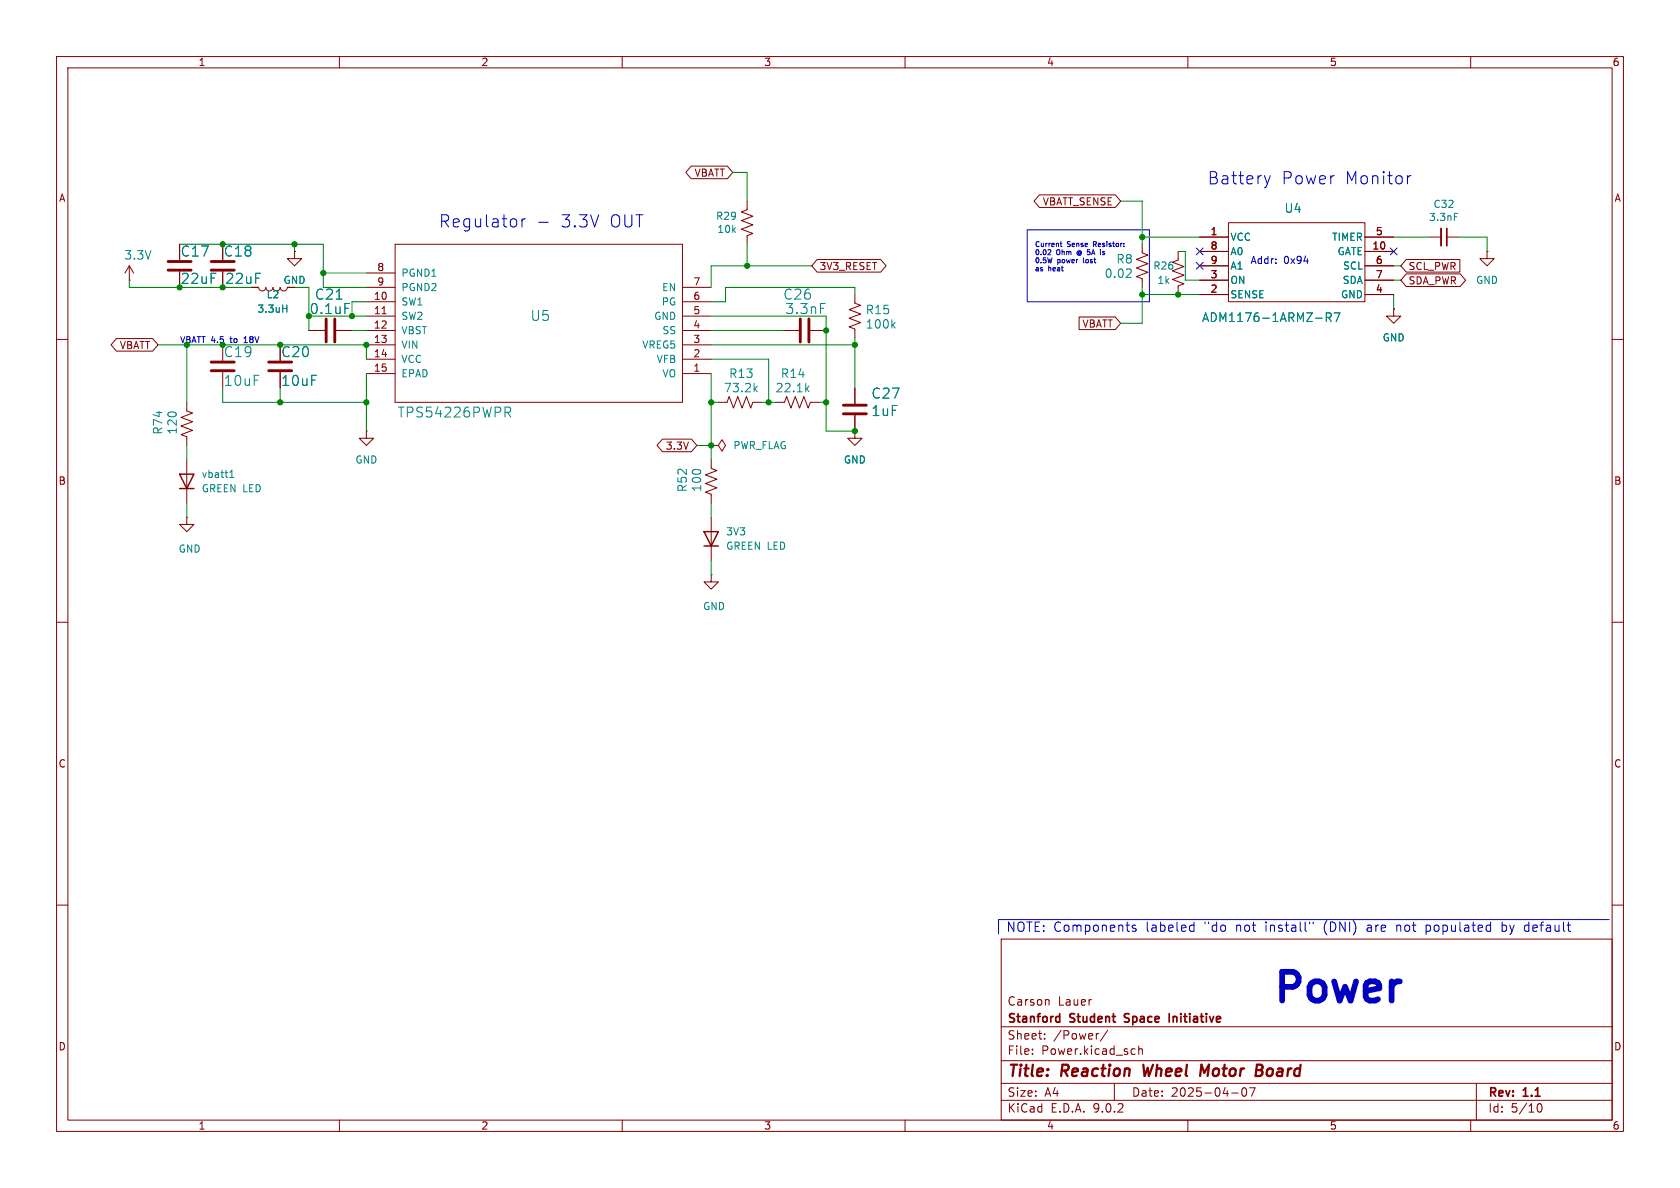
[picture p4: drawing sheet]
<svg xmlns="http://www.w3.org/2000/svg" width="297mm" height="210mm" viewBox="0 0 297 210" stroke-linecap="round" stroke-linejoin="round" font-family="sans-serif">
<path d="M0 0h297v210h-297z" fill="#fff" stroke="#fff" stroke-width=".18"/>
<g fill="none" stroke="#840000" stroke-width=".18">
<path d="M10 10h277v190h-277zM12 12h273v186h-273zM60 10v2M110 10v2M160 10v2M210 10v2M260 10v2M122.2 29.4h6.4l.9 1.1-.9 1.1h-6.4l-1-1.1zM132.1 35.6v1.5l-1 .4 2 .7-2 .8 2 .8-2 .7 2 .8-1 .4v1.5M183.8 34.4h13.4l.9 1.2-.9 1.1h-13.4l-1-1.1zM217.2 39.4h24.1v13.9h-24.1zM20.6 59.8h6.4l.9 1.2-.9 1.1h-6.4l-1-1.1z"/>
<path d="M22.9 49.5h.1M22.9 47l-.8 1.3M22.9 47l.7 1.3M22.9 47v2.5M45.7 50.8a.64 .64 0 0 0 .7 .6 .64 .64 0 0 0 .6-.6 .64 .64 0 0 0 .6 .6 .64 .64 0 0 0 .7-.6 .64 .64 0 0 0 .6 .6 .64 .64 0 0 0 .6-.6 .64 .64 0 0 0 .7 .6 .64 .64 0 0 0 .6-.6M52.1 44.5v1.2h1.2l-1.2 1.3-1.3-1.3h1.3M52.1 44.5h.1M54.6 58.4h2.8M59.4 58.4h2.8M64.8 58.4h5M64.8 55.9h5M64.8 53.3h5"/>
<path d="M64.8 50.8h5M64.8 48.3h5M67.6 55.5h.7M69.8 43.2h50.8v27.9h-50.8zM120.6 58.4h5.1M120.6 55.9h5.1M120.6 53.3h5.1M120.6 50.8h5.1M138.4 58.4h2.8M143.3 58.4h2.7M144.5 45.9h11.2l1 1.1-1 1.1h-11.2l-1-1.1zM151.1 52.1v1.5l1 .4-2 .7 2 .8-2 .8 2 .7-2 .8 1 .4v1.5"/>
<path d="M190.8 56h6.4l.9 1.2-.9 1.1h-6.4zM201.9 43.2v1.5l1 .4-2 .7 2 .8-2 .8 2 .7-2 .8 1 .4v1.5M208.3 44.5v1.5l-1 .4 2 .7-2 .8 2 .7-2 .8 2 .8-1 .3v1.6M212.1 41.9h5.1M212.1 44.5h5.1M212.1 47h5.1M212.1 49.5h5.1M212.1 52.1h5.1M241.3 41.9h5.1M241.3 44.5h5.1M241.3 47h5.1M241.3 49.5h5.1"/>
<path d="M241.3 52.1h5.1M246.4 54.6v1.3h1.2l-1.2 1.3-1.3-1.3h1.3M246.4 54.6h.1M248.6 48.4h9.5l1 1.1-1 1.1h-9.5l-1-1.1zM248.6 45.9h9.5v2.2h-9.5l-1-1.1zM252.7 41.9h2.1M255.8 41.9h2M262.9 44.5v1.2h1.3l-1.3 1.3-1.3-1.3h1.3M262.9 44.5h.1M10 60h2M33 71.1v1.5l1 .4-2 .8 2 .7-2 .8 2 .8-2 .7 1 .4v1.5M64.8 76.2v1.3h1.2l-1.2 1.2-1.3-1.2h1.3"/>
<path d="M64.8 76.2h.1M64.8 66h5M64.8 63.5h5M64.8 61h5M117.1 77.6h5.1l1 1.1-1 1.2h-5.1l-.9-1.2zM120.6 66h5.1M120.6 63.5h5.1M120.6 61h5.1M125.7 78.7h1.3l.6-1 .7 1-.7 1.1-.6-1.1M125.7 78.7h.1M127 71.1h1.5l.4-1 .8 2 .7-2 .8 2 .8-2 .7 2 .4-1h1.5M137.2 71.1h1.5l.4-1 .7 2 .8-2 .8 2 .7-2 .8 2 .4-1h1.5"/>
<path d="M151.1 76.2v1.3h1.3l-1.3 1.2-1.2-1.2h1.2M151.1 76.2h.1M151.1 68.6v2.8M151.1 73.4v2.8M285 60h2M33 91.4v1.3h1.3l-1.3 1.3-1.3-1.3h1.3M33 91.4h.1M33 81.3v7.6M125.7 81.3v1.5l1 .4-2 .7 2 .8-2 .8 2 .7-2 .8 1 .4v1.5M125.7 91.4v7.7M10 110h2M125.7 101.6v1.3h1.3l-1.3 1.2-1.2-1.2h1.2"/>
<path d="M125.7 101.6h.1M285 110h2M10 160h2M177 166h108v32h-108zM185.2 176.7l.3 .2v.8M285 160h2M60 198v2M110 198v2M160 198v2M177 194.5h108M177 191.5h108M177 187.5h108"/>
<path d="M177 181.5h108M182.5 186.3v.1M182.5 185.5v.1M184.7 183.6v.1M184.7 182.8v.1M194.2 182.7l-.2 .1M195.8 182.1l-1.3 2M197 191.5v3M200.2 185.4l.5 .1M200.7 186.3l-.5 .1M201.3 185.5l.2-.1 .4 .1 .1 .9M201.3 184.9v1.5"/>
<path d="M210 198v2M217.7 193.2h1.2M219.7 192.4l.2-.1a.81 .81 0 0 1 .6 .6 .81 .81 0 0 1-.3 .8l-.2 .1a.81 .81 0 0 1-.3-1.4zM220.9 192.3h1l-.7 1.5M260 198v2M261 191.5v6.5M271.7 195.7l.2-.5 .2-.1a.81 .81 0 0 1 .6 .6 .81 .81 0 0 1-.3 .8h-.4l-.3-.5"/>
</g>
<path d="M202.1 188.2l.2 2 .6-1.4M213.7 188.2l-.8 1.4-.5-1.4-.2 2M222.2 188.2h.7a.49 .49 0 0 1 .3 .5 .49 .49 0 0 1-.4 .5l.2 .1a.58 .58 0 0 1-.3 .9" fill="none" stroke="#840000" stroke-width=".4"/>
<path d="M255.8 40.4v3M186.9 179.7l.4 .1M187.3 179.2v1.5M198.8 179.3v.5M206.7 179.2v1.5M187.3 180.6l-.4 .1M198.8 180.6l.2 .1" fill="none" stroke="#840000" stroke-width=".3"/>
<g fill="none" stroke="#840000" stroke-width=".51">
<path d="M29.7 46.2h4.1M29.7 47.8h4.1M37.3 46.2h4.1M37.3 47.8h4.1M57.7 56.4v4.1M59.2 56.4v4.1M141.5 56.4v4.1M143 56.4v4.1M37.3 64h4.1M37.3 65.5h4.1M47.5 64h4.1M47.5 65.5h4.1"/>
<path d="M149.1 71.6h4.1M149.1 73.2h4.1"/>
</g>
<g fill="none" stroke="#008484" stroke-width=".18">
<path d="M257.1 37.7h.6M50 54.5h.7M50.7 53.9v1.3M61 53.6h.8M145 53.6h.9M157.8 57.4l.4 .6M158.2 57l-.5 .6M199.8 47.6l.2 .2-.1 .4-.8 .8h.9M234.5 56.1l.7-.1 .1-.2v-.3l-.2-.2h-.6v1.5M234.8 56.1l.5 .7M235.9 55.3h1l-.7 1.5M89.3 72h.7a.48 .48 0 0 1 .3 .4 .48 .48 0 0 1-.3 .5h-.7"/>
<path d="M89.7 72.9l.6 .8M133.5 68.7l.4 .6M133.9 68.3l-.6 .5M142.6 68.7l.4 .6M143 68.3l-.5 .5M40.6 84.4h.8M40.6 83.5l.4-.4v1.3"/>
</g>
<path d="M254.8 40.4v3" fill="none" stroke="#840000" stroke-width=".33"/>
<path d="M31.7 83.8h2.6l-1.3 2.6zM31.7 86.4h2.6M124.5 94h2.5l-1.3 2.5zM124.5 96.5h2.5" fill="none" stroke="#840000" stroke-width=".25"/>
<g fill="none" stroke="#0000c2" stroke-width=".18">
<path d="M92.3 38.7v1.4M92.9 38.7a.55 .55 0 0 0-.6 .4M95.3 39.3h1.6M223.5 31.1l.5 1.4M224 32.5l-.2 .5M224.6 31.1l-.6 1.4M248.8 31.1v1.4M249.4 31.1a.55 .55 0 0 0-.6 .4M43.2 59.8h-.1M181.6 40.6h21.6v12.7h-21.6zM185.6 44.1l.2 .2-.1 .2-.5 .5h.6M187.4 43h.4"/>
<path d="M187.6 42.7v.8l.2 .1M190.4 44.6v.3M194.9 45h.1M195 44.4l-.1 .2 .1 .1M43.1 60.6h.6M200.8 163.6l-.4-.1-.3 .3 .1 .2 .6 .2v.4h-.7M210.6 163.5l.5 .1M211.1 164.6h-.5M211.1 163v1.6M231.5 163v.3M232.1 163v.3M265.6 163v1.6"/>
<path d="M265.6 164.6h.1M265.7 163.5l-.1 .1M269.5 164.3l.3 .3M269.8 163.5l-.3 .4M284.5 162.6h-108v2.5"/>
</g>
<g fill="none" stroke="#008400" stroke-width=".18">
<path d="M129.5 30.5h2.6v5.1M198.1 35.6h3.8v7.6M22.9 49.5v1.3h21.5M31.7 43.2h25.4v7.6h7.7M52.1 50.8h2.5v7.6M52.1 43.2v1.3M54.6 55.9h10.2M57.1 48.3h7.7M62.2 58.4h2.6M64.8 53.3h-2.6v2.6M125.7 58.4h12.7M125.7 55.9h20.3v20.3h5.1"/>
<path d="M132.1 43.2v3.8M143.5 47h-17.8v3.8M151.1 52.1v-1.3h-22.8v2.5h-2.6M151.1 59.7v8.9M201.9 50.8v6.4h-3.8M201.9 41.9h10.2M201.9 52.1h10.2M208.3 44.5h1.2v5h2.6M246.4 47h1.2M246.4 41.9h6.3M246.4 52.1v2.5M246.4 49.5h1.2"/>
<path d="M257.8 41.9h5.1v2.6M27.9 61h36.9v2.5M33 61v10.1M33 78.7v2.6M39.4 68.6v2.5h25.4M49.5 68.6v2.5M64.8 66v10.2M123.2 78.7h2.5M125.7 71.1h1.3M125.7 66v15.3M125.7 61h25.4M125.7 63.5h10.2v7.6"/>
<path d="M134.6 71.1h2.6M144.8 71.1h1.2M33 88.9v2.5M125.7 88.9v2.5M125.7 99.1v2.5"/>
</g>
<path d="M211.5 46.4l1.2 1.2M211.5 43.8l1.2 1.3M212.7 46.4l-1.2 1.2M212.7 43.8l-1.2 1.3M245.8 43.8l1.2 1.3M247 43.8l-1.2 1.3" fill="none" stroke="#000084" stroke-width=".18"/>
<g fill="#008400" stroke="#008400" stroke-width=".18">
<circle cx="39.4" cy="61" r=".46"/>
<circle cx="33" cy="61" r=".46"/>
<circle cx="49.5" cy="71.1" r=".46"/>
<circle cx="208.3" cy="52.1" r=".46"/>
<circle cx="201.9" cy="52.1" r=".46"/>
<circle cx="146" cy="58.4" r=".46"/>
<circle cx="132.1" cy="47" r=".46"/>
<circle cx="201.9" cy="41.9" r=".46"/>
<circle cx="151.1" cy="76.2" r=".46"/>
<circle cx="146" cy="71.1" r=".46"/>
<circle cx="135.9" cy="71.1" r=".46"/>
<circle cx="151.1" cy="61" r=".46"/>
<circle cx="39.4" cy="43.2" r=".46"/>
<circle cx="52.1" cy="43.2" r=".46"/>
<circle cx="49.5" cy="61" r=".46"/>
<circle cx="39.4" cy="50.8" r=".46"/>
<circle cx="64.8" cy="61" r=".46"/>
<circle cx="57.1" cy="48.3" r=".46"/>
<circle cx="64.8" cy="71.1" r=".46"/>
<circle cx="62.2" cy="55.9" r=".46"/>
<circle cx="125.7" cy="78.7" r=".46"/>
<circle cx="125.7" cy="71.1" r=".46"/>
</g>
<text font-size="7.1" fill="#0000c2" x="224.8" y="177.6">Power</text>
<g font-size="3" fill="#0000c2">
<text x="213.4" y="32.8">Battery</text>
<text x="226.4" y="32.8">Power</text>
<text x="237.7" y="32.8">Monitor</text>
<text x="77.5" y="40.4">Regulator</text>
<text x="99" y="40.4">3.3V</text>
<text x="107.7" y="40.4">OUT</text>
</g>
<g font-size="2.8" fill="#840000">
<text x="178" y="190.9">Title:</text>
<text x="187.7" y="190.9">Reaction</text>
<text x="202.9" y="190.9">Wheel</text>
<text x="213.8" y="190.9">Motor</text>
<text x="224.4" y="190.9">Board</text>
</g>
<g font-size="2.5" fill="#840000">
<text x="31.9" y="45.6">C17</text>
<text x="39.5" y="45.6">C18</text>
<text x="39.7" y="50.4">22uF</text>
<text x="49.6" y="63.3">C20</text>
<text x="49.6" y="68.4">10uF</text>
</g>
<g font-size="2.5" fill="#008400">
<text x="31.9" y="50.4">22uF</text>
<text x="54.7" y="55.7">0.1uF</text>
</g>
<g font-size="2.5" fill="#008484">
<text x="55.6" y="53.2">C21</text>
<text x="138.4" y="53.2">C26</text>
<text x="138.7" y="55.7">3.3nF</text>
<text x="39.5" y="63.3">C19</text>
<text x="39.5" y="68.4">10uF</text>
<text x="154" y="70.7">C27</text>
<text x="154" y="73.8">1uF</text>
</g>
<g font-size="2.4" fill="#008484">
<text x="93.7" y="56.9">U5</text>
<text x="70.2" y="74">TPS54226PWPR</text>
</g>
<g font-size="2.3" fill="#0000c2">
<text x="177.8" y="164.9">NOTE: Components</text>
<text x="202.6" y="164.9">labeled</text>
<text x="213" y="164.9">&quot;do</text>
<text x="218.6" y="164.9">not</text>
<text x="224" y="164.9">install&quot;</text>
<text x="234.4" y="164.9">(DNI)</text>
<text x="242.1" y="164.9">are</text>
<text x="247.5" y="164.9">not</text>
<text x="252.8" y="164.9">populated</text>
<text x="266.3" y="164.9">by</text>
<text x="270.5" y="164.9">default</text>
</g>
<g font-size="2.1" fill="#008484">
<text x="227" y="37.8">U4</text>
<text x="21.9" y="46.1">3.3V</text>
<text x="197.3" y="46.8">R8</text>
<text x="195.2" y="49.3">0.02</text>
<text x="153" y="55.7">R15</text>
<text x="153" y="58.3">100k</text>
<text x="212.4" y="57.1">ADM1176-1ARMZ-R7</text>
<text x="127.9" y="69.6">73.2k</text>
<text x="128.8" y="67">R13</text>
<text x="137" y="69.6">22.1k</text>
<text x="138" y="67">R14</text>
<text x="28.9" y="76.9" transform="rotate(-90 28.9 76.9)">R74</text>
<text x="31.5" y="76.9" transform="rotate(-90 31.5 76.9)">120</text>
<text x="121.6" y="87.1" transform="rotate(-90 121.6 87.1)">R52</text>
<text x="124.2" y="87.1" transform="rotate(-90 124.2 87.1)">100</text>
</g>
<g font-size="2.1" fill="#840000">
<text x="178" y="178">Carson</text>
<text x="187" y="178">Lauer</text>
<text x="178" y="184">Sheet:</text>
<text x="178" y="181.2">Stanford</text>
<text x="186.2" y="184">/Power/</text>
<text x="189.2" y="181.2">Student</text>
<text x="199.5" y="181.2">Space</text>
<text x="207.9" y="181.2">Initiative</text>
<text x="178" y="186.7">File:</text>
<text x="184.1" y="186.7">Power.kicad_sch</text>
<text x="178" y="196.9">KiCad</text>
<text x="178" y="194.1">Size:</text>
<text x="184.7" y="194.1">A4</text>
<text x="185.7" y="196.9">E.D.A.</text>
<text x="193.3" y="196.9">9.0.2</text>
<text x="200" y="194.1">Date:</text>
<text x="207" y="194.1">2025-04-07</text>
<text x="263" y="194.3">Rev:</text>
<text x="263" y="196.9">Id:</text>
<text x="267.1" y="196.9">5/10</text>
<text x="269.4" y="194.3">1.1</text>
</g>
<g font-size="1.8" fill="#840000">
<text x="35" y="11.9">1</text>
<text x="85" y="11.9">2</text>
<text x="135" y="11.9">3</text>
<text x="185" y="11.9">4</text>
<text x="235" y="11.9">5</text>
<text x="285" y="11.9">6</text>
<text x="10.3" y="35.9">A</text>
<text x="122.7" y="31.4">VBATT</text>
<text x="285.3" y="35.9">A</text>
<text x="184.2" y="36.5">VBATT_SENSE</text>
<text x="213.9" y="41.7">1</text>
<text x="243.1" y="41.7">5</text>
<text x="144.8" y="47.9">3V3_RESET</text>
<text x="213.9" y="44.2">8</text>
<text x="213.9" y="46.7">9</text>
<text x="242.5" y="44.2">10</text>
<text x="243.1" y="46.7">6</text>
<text x="248.9" y="47.9">SCL_PWR</text>
<text x="66" y="53.1">10</text>
<text x="66.6" y="50.5">9</text>
<text x="66.6" y="48">8</text>
<text x="122.5" y="53.1">6</text>
<text x="122.5" y="50.5">7</text>
<text x="213.9" y="49.3">3</text>
<text x="213.9" y="51.8">2</text>
<text x="243.1" y="49.3">7</text>
<text x="243.1" y="51.8">4</text>
<text x="248.9" y="50.5">SDA_PWR</text>
<text x="66" y="58.2">12</text>
<text x="66" y="55.6">11</text>
<text x="122.5" y="58.2">4</text>
<text x="122.5" y="55.6">5</text>
<text x="191.3" y="58.1">VBATT</text>
<text x="21.1" y="61.9">VBATT</text>
<text x="66" y="65.8">15</text>
<text x="66" y="63.2">14</text>
<text x="66" y="60.7">13</text>
<text x="122.5" y="65.8">1</text>
<text x="122.5" y="63.2">2</text>
<text x="122.5" y="60.7">3</text>
<text x="117.6" y="79.7">3.3V</text>
<text x="10.3" y="85.9">B</text>
<text x="285.3" y="85.9">B</text>
<text x="10.3" y="135.9">C</text>
<text x="285.3" y="135.9">C</text>
<text x="10.3" y="185.9">D</text>
<text x="285.3" y="185.9">D</text>
<text x="35" y="199.9">1</text>
<text x="85" y="199.9">2</text>
<text x="135" y="199.9">3</text>
<text x="185" y="199.9">4</text>
<text x="235" y="199.9">5</text>
<text x="285" y="199.9">6</text>
</g>
<g font-size="1.8" fill="#008484">
<text x="126.5" y="39.1">R29</text>
<text x="126.7" y="41.4">10k</text>
<text x="252.5" y="39.3">3.3nF</text>
<text x="253.3" y="37">C32</text>
<text x="203.8" y="47.9">R26</text>
<text x="217.4" y="42.8">VCC</text>
<text x="217.4" y="45.3">A0</text>
<text x="217.4" y="47.9">A1</text>
<text x="235.4" y="42.8">TIMER</text>
<text x="236.4" y="45.3">GATE</text>
<text x="237.3" y="47.9">SCL</text>
<text x="47" y="52.9">L2</text>
<text x="50" y="50.4">GND</text>
<text x="70.9" y="51.7">PGND2</text>
<text x="70.9" y="49.1">PGND1</text>
<text x="117" y="51.7">EN</text>
<text x="204.5" y="50.4">1k</text>
<text x="217.4" y="50.4">ON</text>
<text x="217.4" y="52.9">SENSE</text>
<text x="237" y="52.9">GND</text>
<text x="237.3" y="50.4">SDA</text>
<text x="260.9" y="50.4">GND</text>
<text x="45.4" y="55.5">3.3uH</text>
<text x="70.9" y="59.3">VBST</text>
<text x="70.9" y="56.7">SW2</text>
<text x="70.9" y="54.2">SW1</text>
<text x="115.6" y="56.7">GND</text>
<text x="116.9" y="54.2">PG</text>
<text x="117" y="59.3">SS</text>
<text x="70.9" y="64.4">VCC</text>
<text x="70.9" y="61.8">VIN</text>
<text x="113.4" y="61.8">VREG5</text>
<text x="116" y="64.4">VFB</text>
<text x="244.3" y="60.6">GND</text>
<text x="70.9" y="66.9">EPAD</text>
<text x="117" y="66.9">VO</text>
<text x="62.7" y="82.1">GND</text>
<text x="129.5" y="79.6">PWR_FLAG</text>
<text x="149.1" y="82.1">GND</text>
<text x="35.6" y="84.7">vbatt1</text>
<text x="35.6" y="87.2">GREEN LED</text>
<text x="128.3" y="94.8">3V3</text>
<text x="31.5" y="97.9">GND</text>
<text x="128.3" y="97.4">GREEN LED</text>
<text x="124.2" y="108.1">GND</text>
</g>
<g font-size="1.8" fill="#0000c2">
<text x="221" y="46.7">Addr:</text>
<text x="226.9" y="46.7">0x94</text>
</g>
<g font-size="1.5" fill="#0000c2">
<text x="31.7" y="60.7">VBATT 4.5</text>
<text x="40.9" y="60.7">to</text>
<text x="43.6" y="60.7">18V</text>
</g>
<g font-size="1.2" fill="#0000c2">
<text x="182.9" y="43.7">Current</text>
<text x="182.9" y="45.1">0.02</text>
<text x="182.9" y="46.6">0.5W</text>
<text x="186.8" y="45.1">Ohm</text>
<text x="187" y="46.6">power</text>
<text x="188.7" y="43.7">Sense</text>
<text x="190.7" y="45.1">@ 5A</text>
<text x="191.8" y="46.6">lost</text>
<text x="193.6" y="43.7">Resistor:</text>
<text x="195.3" y="45.1">is</text>
<text x="182.9" y="48">as</text>
<text x="185.4" y="48">heat</text>
</g>
</svg>
